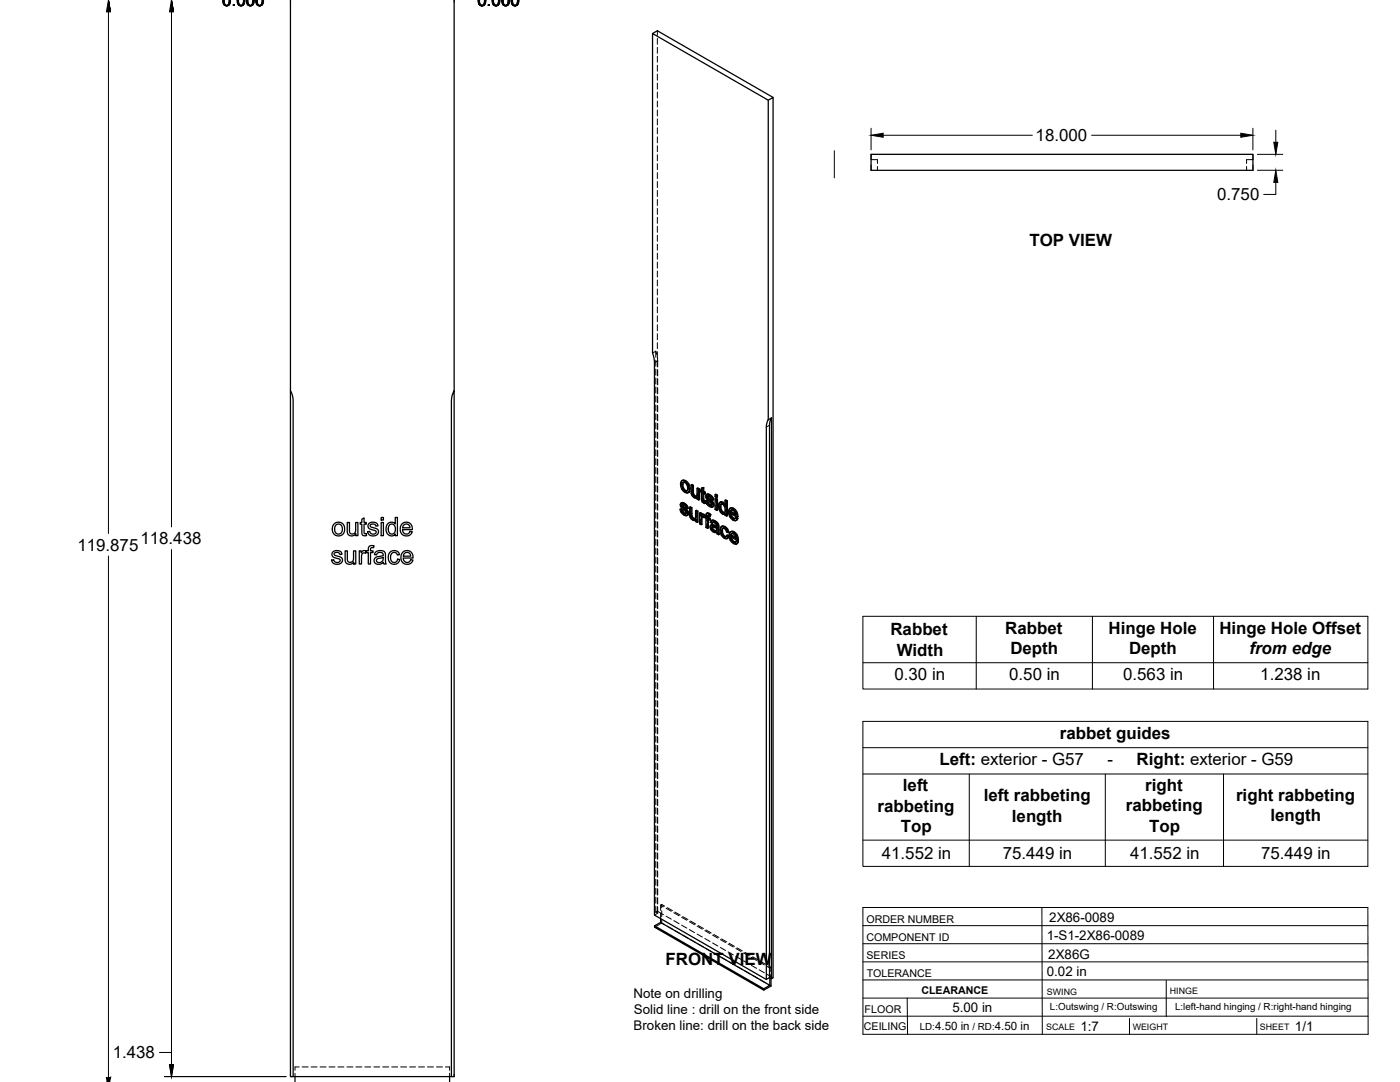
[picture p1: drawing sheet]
<svg xmlns="http://www.w3.org/2000/svg" width="559mm" height="432mm" viewBox="0 0 559 432" stroke-linecap="round" stroke-linejoin="round" font-family="sans-serif">
<!-- layer: Visible -->
<g fill="none" stroke="#000" stroke-width=".51">
<path d="M115.9 0v155.9l.7 1.6 .4 2.5v269.6h63.2M181.3 0v155.9M260.5 13.4l1.9-1.1 46.2 26.6M306.6 40l2-1.1v351.3l-.7 .4M347.7 61.6h152.4v6.4h-152.4zM115.9 155.9v273.7h1.1M181.3 155.9v273.7h-1.1v-269.6l.4-2.5zM306.6 167.5v-127.5l-46.1-26.6v127.5l.7 3.8v220.5l44.7 25.7M306.6 167.5l-.5 1.3-.2 1.6v220.5M307.9 166.8l-.5 1.3-.3 1.6v220.4l-1.2 .8M307.9 166.8v223.8l-.8-.5M307.9 166.8l-1.3 .7"/>
<path d="M272.2 191.8l.7-.2 .8 .2zM272.2 191.8l-.6 1.2 .5 2.2 1.5 1.4 .8 .1 .5-.3M272.3 193.6l.3 1.4M272.6 195l.3-.1 .8 .8-.3 .2zM272.8 192.5l-.2 .9M272.9 194.9l-.6-1.7 .3-.6 .4-.1 .9 .5 .5 1.4-.2 1.4-.8 .1M273.4 192l1 1a1.88 1.88 0 0 1 1 2M273.7 195.7l.5 .2M273.7 191.8l1.2 1.3M274.6 193.3l.5 1.9 .3-.2-.2 1.2M275.1 195.2l-.2 1.2 .3-.2-.6 .5M275.8 193.5l.7 .4 .3-.2v3.2"/>
<path d="M276.5 193.9v3.2l.3-.2 .3 .6M276.5 197.1l.3 .6 .3-.2 .5 .4M276.8 197.7l.4 .4h.9l-.3 .1M276.8 193.7l-.6-.4-.4 .2v3.2l.4 1 .7 .8a.97 .97 0 0 0 1.4 .1v.6l.5 .4M277.2 198.1l.6 .1M278.2 194.9l.6 .4 .4-.2v4.3l-.4 .2v-4.3M278.3 198.6l-.3 .2M279.2 195.1l-.7-.4-.3 .2v2.8l-.4 .5M280 195.5l-.5 .1v.6l.5 .3v3.3l.6 .8 .7 .4 .3-.2-.1-.7h-.6M280 194.8l.9-.2v1.5M280.6 194.8v1.5l.3-.2 .6 .3M280.6 196.3l.6 .3 .3-.2v.6l-.3 .2v-.6"/>
<path d="M280.6 199.7l.7 .2M280.7 200l.8 .1M280.9 194.6l-.9 .2v1.1l-.5-.3M280.9 197v2.6M281.2 197.2l-.6-.4v2.8l.4 .2M281.6 199.8l.6 .3M282.1 197.3l.7-.1 .6 .2M282.3 198.3l.6 .4M282.4 198.6l.2 .3 .3-.2 1.5 1.4M282.4 197.1l-.4 .3M282.5 197.4h.9l.7 .6M282.5 199.9l-.9-.1 .7 1.6 1.3 .9 .9-.1"/>
<path d="M282.6 198v.1M282.6 198.9l1.4 1.4 .4-.2 .4 .6M282.7 198.4l-.4-.3 1 .3 .6 1 .6 .2M282.8 197.2l-.9 .3-.2 .9 .5 .9 1.7 1.7-.1 .7M283 197.6l.8 .6 .3-.2 .5 .6M283.8 198.2l.5 .6 .3-.2 .2 .9-.3 .1-.2-.8M285.4 199l.3-.1 .7 .3-.4 .2zM285.4 197.4l.3-.2 .7 .4-.4 .2zM285.4 199v4.3l.6 .4M285.4 197.4v.8l.6 .4M286.4 199.2v4.3l-.4 .2v-4.3M286.4 197.6v.8l-.4 .2v-.8"/>
<path d="M289.4 199.7l.6 .3 .3-.1v5.9l-.3 .2v-6M290.3 199.9l-.6-.4-.3 .2v2.1l-.5-.7M133.5 209l1.6-.6 1.5 .5 .9 1.2-.1 2.2-.7 1.1-1.8 .5-1.6-.7-.6-1.6a2.9 2.9 0 0 1 .8-2.6zM134 209.6l.6-.4h.9l.9 .7 .2 1.9-.9 1.2-1.1 .1-.7-.6-.3-1.6zM137.8 219.8h.8l.1 3.8a1.31 1.31 0 0 0 1.7 .7 1.31 1.31 0 0 0 .7-1.6v-2.9h.9v5.3h-.8v-.8a1.86 1.86 0 0 1-2.2 .9 1.86 1.86 0 0 1-1.2-2.1zM138.6 208.5h.9v3.8a1.31 1.31 0 0 0 1.7 .7 1.31 1.31 0 0 0 .8-1.7v-2.8h.9v5.3h-.9v-.8a1.86 1.86 0 0 1-2.2 .8 1.86 1.86 0 0 1-1.2-2zM143.4 219.8h.8v.8a1.27 1.27 0 0 1 2-.6l.8-.2v-1a1.55 1.55 0 0 1 2.3-1l-.2 .8a.81 .81 0 0 0-.8 0 .81 .81 0 0 0-.4 .8v.4h1v.7h-1v4.6h-.9v-4.6h-.8v-.4l-.3 .7-.8-.2-.6 .5-.2 4h-.9zM144.4 207.2l.9-.5v1.8h.9v.7h-.9v3.4l.2 .4h.7l.1 .8h-1.1l-.7-.7-.1-3.9h-.6v-.7h.6zM147.2 209l.8-.5h1.6a1.47 1.47 0 0 1 1.3 1.4l-.9 .1a1.17 1.17 0 0 0-1.1-.9 1.17 1.17 0 0 0-1.2 .8l.5 .5 2 .5a1.6 1.6 0 0 1 .7 2.1 1.6 1.6 0 0 1-1.9 .9l-1-.2-.9-.5-.4-1h.9a1.22 1.22 0 0 0 1.3 1 1.22 1.22 0 0 0 1.2-1.2l-2-.7a1.41 1.41 0 0 1-.9-2.3zM152.1 208.5h.9v5.3h-.9zM152.1 206.5h.9v1h-.9zM154.6 209.1l1.2-.7a1.86 1.86 0 0 1 2 .7v-2.6h.8v7.3h-.8v-.7a2.17 2.17 0 0 1-2.6 .5 2.17 2.17 0 0 1-1.1-2.5z"/>
<path d="M155.4 209.6l.5-.4h.8l.9 .8 .2 1.7-.8 1.3h-1.1l-.8-.9-.1-1.5zM160.4 209.1a2.44 2.44 0 0 1 3-.4 2.44 2.44 0 0 1 1.2 2.7h-3.9l.2 1 .8 .7a1.46 1.46 0 0 0 1.9-1l.9 .1-.4 .9-1 .7h-1.7l-1-.6-.7-1.7 .2-1.4zM161.2 209.5l.6-.3h1l.6 .6 .2 .8h-2.9zM271.4 203.2l.6 .3M271.9 200.7l.8-.1 .5 .2M272 203.5l.4-.2 .2 .9-.3 .1zM272.1 201.7l.7 .4M272.2 202l.2 .3a1.23 1.23 0 0 1 1.5 .9l.4 .3M272.3 200.6l-.5 .2M272.3 204.3l.6 .6h.9M272.4 200.8h.8l.8 .6M272.4 203.3l-1-.1 .7 1.6 1.3 .9 .9-.1"/>
<path d="M272.4 202.3l1.5 1.4 .4-.2 .4 .7M272.5 201.4v.1M272.5 201.8l-.3-.3 1 .3 .5 1 .7 .3M272.6 204.2l.7 .6M272.7 200.6l-1 .3-.2 .9 .6 .9 1.6 1.7-.1 .7M272.9 201l.8 .6 .3-.2 .5 .7M273 204.9l.6 .2M273.7 201.6l.5 .6 .3-.1 .2 .8-.3 .2-.2-.9M273.7 205.1h-.1M273.9 203.7l.4 .6 .4-.1 .1 .7M274.3 204.3l.2 .7 .3-.1-.2 .5M274.5 205l-.2 .6 .3-.2-.4 .4"/>
<path d="M275.2 202.4l.7 .4 .3-.2v3.2M275.9 202.8v3.1l.3-.1 .3 .6M275.9 206l.3 .6 .3-.2 .4 .4M276.2 206.6l.4 .4h.9l-.3 .2M276.2 202.6l-.7-.4-.3 .2v2.9l.3 1.2 .8 .9a.97 .97 0 0 0 1.4 .1M276.6 207l.6 .2M277.6 203.8l.7 .4 .3-.2v4.3l-.3 .2v-4.3M277.7 207.5v.7l.6 .3M277.7 207.5l-.2 .2M278.6 204l-.7-.4-.3 .2v2.7l-.4 .7M279.2 204.7l.6 .4 .3-.2v.5l.4-.2M279.8 205.1v.6l.7-.5 .4 .1"/>
<path d="M280 206.4l.2 2.8-.3 .2v-2.2M280.1 204.9l-.6-.3-.3 .1v4.3l.7 .4M280.2 205.3h.7l.6 .4M280.3 206.1v.1M280.6 205.4l.6 .5M281 206.6l-.8-.5-.2 .3 .3-.2-.1 .8M281.2 206.4l.6 .4v3.7l.6 .4M281.2 206.4v-.3l-.2 .5M281.2 200.3l.1 .7M281.2 206.5l-.2 .1M282.2 204.9h.9l.6 .4M282.2 200.1l.3-.2 .3 .8-.3 .2z"/>
<path d="M282.4 206.6l.7 .4 .3-.2v.6l-.3 .1v-.5M282.5 204.7l-.5 .2M282.5 200.9l.6 .6h.9M282.7 207.3v3.4l-.3 .2v-3.8l.7 .4M282.7 205.7v.7M282.8 205.1l.6 .4 .3-.2-.4 .8 .1-.6M282.8 200.7l.7 .7M283.1 204.9l-.6-.2-.5 .2-.2 1.3-.6-.3 .6-.1M283.2 201.5l.6 .2M283.3 206.1a.45 .45 0 0 0-.5-.5 .45 .45 0 0 0-.4 .6v.4l.3-.2 .7 .4M283.8 209.6l.8-.2 1.4 .5M283.9 201.7h-.1"/>
<path d="M284.1 210.7l.2 .6 .3-.2 .5 .5M284.1 200.3l.4 .6 .3-.2 .2 .8M284.2 210.4l-.1 .3 .3-.2 .2 .6M284.2 209.4l-.5 .2M284.3 211.3l.5 .5h1h-1M284.3 210.3l-.1 .1M284.4 207.7l.8 .4 .3-.2 .8 .6M284.4 210.3l.6 .2a.79 .79 0 0 1 .9 .2 .79 .79 0 0 1 0 1l-.4 .3M284.4 210.3l-.2 .1M284.4 210.3v.2M284.5 200.9l.2 .7 .3-.1-.2 .5M284.5 208.4l-.4 .5 .2-.4 .5-.1 1.1 1a.48 .48 0 0 1 0 .8 .48 .48 0 0 1-.7-.3l-.9-.3"/>
<path d="M284.6 209.4l-1 .3-.2 1 .6 1 1.2 .8a.64 .64 0 0 1 1 .5l.6 .4M284.7 201.6l-.2 .6 .3-.2-.5 .4M284.7 207.6l-.8 .2M285.2 208.1l.8 .5 .3-.1 .4 .5M285.5 207.9l-.8-.3-.9 .3-.3 .5 .6 .5M286 208.6l.4 .6 .3-.2 .2 .7M286.4 209.2l.2 .6 .3-.1 .1 2.9M286.6 209.8l.1 3 .3-.2 .1 .6-.3 .2-.1-.6M287.4 202.4l.3 1.4M287.5 200.4h1.2l.6 .6M287.7 201.3h.7l.7 .8 .3 1.3-.3 1.2M287.7 201.3l-.3 1.1 .3-.2 .3 1.4"/>
<path d="M287.7 203.8l.3-.2 .8 .8-.4 .2zM287.8 201.2l-.1 .1M287.8 200.3l-.5 .2M288 201.1l-.3 1.1M288.1 212l.3 1.4 .3-.2 .7 .8M288.2 210.1l.9 .2 .3-.2 1 1M288.4 213.4l.7 .8h.8M288.4 200.6l.5 .5h.5M288.4 204.6h.7M288.5 209.9l-.6 .3M288.6 210.8l-.2 1M288.7 200.4l-.8-.2-.8 .4-.3 2.1 .9 1.9 1 .7 .7-.2v.5l.6 .4"/>
<path d="M288.8 204.4l.4 .1M289.1 210.3l.8 .6a1.42 1.42 0 0 1 1 1.5l-.3 .1-.5-1.3M289.4 205.1l-.2 .2M289.4 210.1l-.9-.2-.8 .4-.3 1.9 .5 1.3 .6 .9 .9 .5 .7 .1M290 213.7l.6 .4M290.6 212.5l-.6-.2-.7-1.3-.9-.2-.3 1.2 .3-.2 .3 1.4M290.6 214.1l.4-.1-.3 .6-.6 .4zM291 214l-.7-.5-.6 .8-.6-.1M291.3 202.9h.9a1.84 1.84 0 0 1 1.8 1.2M291.5 204.3l2 1.2-.3-1.1-.9-.9-.6 .1-.2 .7 .3-.2 1.7 1M291.5 212.3l.8-.1a2.05 2.05 0 0 1 2 1.3M291.7 213.6l2 1.2-.4-1.3-.9-.6-.5 .1-.2 .6 .3-.2 1.7 1"/>
<path d="M291.8 206.1l.8 .8h.8M291.8 205l.3 .9M292 203.5l-.2 .6M292 215.5l.8 .8h.8M292 214.4l.3 .9M292.2 212.9l-.2 .5M292.5 203l1 1a1.97 1.97 0 0 1 1 2.1M292.6 206.9l.5 .2M292.7 212.4l1 1a1.83 1.83 0 0 1 1 1.8v.2M292.8 216.3l.5 .2M292.8 202.8l-.8-.2-1 .7-.2 1.4 .3 1.1 .7 1.1 1.2 .9h.7l.8-.9M293 212.2l-.8-.2-1 .5-.2 1.4 .3 1.3 .7 1.2 1.2 .7h.8l.7-.8"/>
<path d="M293.3 207l-.2 .1M293.5 216.4l-.2 .1M293.5 206.6l.7 .5M293.7 204.3l.5 1.9 .3-.1-.3 .1M293.7 216l.7 .5M293.9 213.7l.5 1.9 .3-.2-.3 .2M294.2 206.4l-2.8-1.6 .4 1.3 .3-.2 .8 .9M294.4 215.8l-2.8-1.6 .4 1.3 .3-.2 .8 .8M294.5 206.9l-.7 .8M294.5 206.9l-.6-.5-.8 .7M294.7 216.3l-.7 .8M294.7 216.3l-.7-.5-.7 .7"/>
<path d="M132.9 220.2l1.3-.5a1.83 1.83 0 0 1 2.3 1.5l-.9 .1a1.17 1.17 0 0 0-1.1-.9 1.17 1.17 0 0 0-1.1 .9l.4 .4 2.1 .6a1.64 1.64 0 0 1 .6 2.2 1.64 1.64 0 0 1-2.1 .7l-1.2-.3-.6-.6-.3-.8h.9a1.22 1.22 0 0 0 1.4 1 1.22 1.22 0 0 0 1.1-1.2l-2.3-.8a1.35 1.35 0 0 1-.5-2.3zM149.9 220.3l.7-.4 1.2-.2 1.7 .6 .6 4.8h-.9l-.2-.7-1.3 .7h-1.2l-.7-.3-.4-.7a1.74 1.74 0 0 1 2-2l.6-.1a.8 .8 0 0 0 .9-.9 .8 .8 0 0 0-1.1-.6l-1 .2-.5 .7-.8-.1zM150.5 223.1l2.5-.7v.4a1.4 1.4 0 0 1-1 1.6 1.4 1.4 0 0 1-1.7-.8zM155.6 220.4l.1-.1a2.21 2.21 0 0 1 3.8 1.1l-.9 .1a1.44 1.44 0 0 0-1.8-.9 1.44 1.44 0 0 0-.9 1.9l.2 1.1 .7 .8 1.2-.1 .7-1.1 .9 .1-.4 1a2.47 2.47 0 0 1-3.3 .5 2.47 2.47 0 0 1-.9-3.2zM160.7 220.5a2.46 2.46 0 0 1 2.9-.5 2.46 2.46 0 0 1 1.3 2.7h-4l.3 1 .8 .7a1.46 1.46 0 0 0 1.9-1l.9 .1-.4 .9-1 .7h-1.5l-1.2-.6-.7-1.7 .1-1.1zM161.4 220.9l.7-.4h.9l.7 .6 .2 .9h-2.9zM263.7 366.6v1.5l-2.4 1.4v.5l43.6 25.1v-.5l-43.6-25.1M263.7 368.1l43.6 25.1-2.4 1.4M307.3 390.2v3M307.7 390.5v3l-2.8 1.6M117.8 429.6v2.2M179.5 429.6v2.2"/>
</g>
<!-- layer: Hidden -->
<g fill="none" stroke="#000" stroke-width=".4">
<path d="M262.4 12.3v1.8M262.4 15.3v2.4M262.4 18.9v2.4M262.4 22.5v2.3M262.4 26v2.4M262.4 29.6v2.4M262.4 33.2v2.4M262.4 36.7v2.4M262.4 40.3v2.4M262.4 43.9v2.4M262.4 47.5v2.3M262.4 51v2.4"/>
<path d="M262.4 54.6v2.4M262.4 58.2v2.4M262.4 61.7v2.4M262.4 65.3v2.4M262.4 68.9v2.4M262.4 72.5v2.3M262.4 76v2.4M262.4 79.6v2.4M347.7 63.7h2.5v1.5M350.2 66.4v1.6M497.6 66.4v1.6M500.1 63.7h-2.5v1.5"/>
<path d="M262.4 83.2v2.4M262.4 86.7v2.4M262.4 90.3v2.4M262.4 93.9v2.4M262.4 97.5v2.3M262.4 101v2.4M262.4 104.6v2.4M262.4 108.2v2.4M262.4 111.8v2.3M262.4 115.3v2.4M262.4 118.9v2.4M262.4 122.5v2.3"/>
<path d="M262.4 126v2.4M262.4 129.6v2.4M262.4 133.2v2.4M262.4 136.8v2.3M261.7 140.2l.4 1.3M261.7 140.2v2.4M261.7 143.7v2.4M261.7 147.3v2.4M261.7 150.9v2.4M261.7 154.5v2.3M261.7 158v2.4M261.7 140.2l-1.2 .7"/>
<path d="M262.4 140.3v2.4M262.4 143.9v2.4M262.4 147.5v2.4M262.4 151v2.4M262.4 154.6v2.4M262.4 158.2v2.4M262.4 142.6l.1 3.9M262.5 147.7v2.3M262.5 151.2v2.4M262.5 154.8v2.4M262.5 158.4v2.3M261.7 161.6v2.4"/>
<path d="M261.7 165.2v2.4M261.7 168.7v2.4M261.7 172.3v2.4M261.7 175.9v2.4M261.7 179.5v2.3M262.4 161.8v2.3M262.4 165.3v2.4M262.4 168.9v2.4M262.4 172.5v2.4M262.4 176v2.4M262.4 179.6v2.4M262.5 161.9v2.4"/>
<path d="M262.5 165.5v2.4M262.5 169.1v2.4M262.5 172.7v2.3M262.5 176.2v2.4M262.5 179.8v2.4M261.7 183v2.4M261.7 186.6v2.4M261.7 190.2v2.4M261.7 193.7v2.4M261.7 197.3v2.4M262.4 183.2v2.4M262.4 186.8v2.3"/>
<path d="M262.4 190.3v2.4M262.4 193.9v2.4M262.4 197.5v2.4M262.5 183.4v2.4M262.5 186.9v2.4M262.5 190.5v2.4M262.5 194.1v2.4M262.5 197.7v2.3M271.9 193.1l.5 1.9-.3 .2M272.4 195l1.3 1.3-.3 .2M272.5 191.6l-.9 1.7M272.8 192.5l-.2 .1"/>
<path d="M272.9 192.4h.8l-.3 .2M273.7 192.4l.8 .9-.3 .2M273.7 196.3l.9 .3-.3 .1M274.5 195.7l-.3 .2M274.5 193.3l.3 1.2-.3 .4M274.8 194.7l-.1 .8-.5 .4M274.9 196.5l-.3 .1M276.2 193.3v3.4l-.3 .2M276.2 196.7l.2 .7-.3 .1M276.4 197.4l.4 .6-.3 .1M276.8 198l.6 .5-.3 .1M277.4 198.5l.7 .2 .5-.3-.3 .2"/>
<path d="M278.1 198.1h.1M278.3 198l-.4 .2M278.4 198.6h-.1M278.4 197.8l-.3 .3M278.5 194.7v2.8l-.4 .5M278.6 198.4v.7l-.3 .1M278.6 199.1l.6 .3M279.8 196l.5 .3-.3 .2M279.8 195.4v.6l-.3 .2M280 195.5l.3 .2M280.3 196.3l.1 3.3-.4 .2M280.3 194.6v1.1l-.3 .2"/>
<path d="M280.4 199.6l.2 .5-.3 .2M280.6 196.8l.3-.2v.4M280.9 196.6l.6 .4M281.9 199.7l.5 1.3-.3 .1M282 197.8l.1 .7-.3 .2M282.1 197.4l-.4 .6M282.1 198.5l.5 .6-.4 .2M282.3 197.2l-.5 .4M282.5 198l.3-.2-.2 .2M282.6 199.1l1.5 1.6-.3 .2M282.7 197.9l-.3 .1M282.8 197.8l.6 .2-.3 .2"/>
<path d="M283.4 198l.6 .5-.3 .2M284 198.5l.2 .7-.3 .2M284.2 199.2l.6 .3M285.7 197.2v.9l-.3 .1M285.7 198.9v1.5M285.7 198.1l.7 .3M289.7 199.5v2.1l-.3 .2M261.7 200.9v2.4M261.7 204.5v2.3M261.7 208v2.4M261.7 211.6v2.4M261.7 215.2v2.4"/>
<path d="M261.7 218.8v2.3M262.4 201v2.4M262.4 204.6v2.4M262.4 208.2v2.4M262.4 211.8v2.3M262.4 215.3v2.4M262.4 218.9v2.4M262.5 201.2v2.4M262.5 204.8v2.4M262.5 208.4v2.4M262.5 211.9v2.4M262.5 215.5v2.4"/>
<path d="M262.5 219.1v2.4M271.7 203.1l.5 1.3-.3 .2M271.8 201.3l.2 .6-.3 .2M271.9 200.8l-.4 .6M272 201.9l.4 .6-.3 .2M272.1 200.6l-.5 .4M272.2 204.4l1.1 1-.3 .1M272.3 201.4l.3-.2-.1 .2M272.4 202.5l1.6 1.6-.3 .2M272.6 201.3l-.4 .1M272.6 201.2l.7 .2-.4 .2M273.3 201.4l.5 .6-.3 .1"/>
<path d="M273.3 205.4l.8 .2-.3 .2M273.8 204.9h.2M273.8 202l.3 .6-.4 .2M274 204.1l.2 .5-.3 .1M274 204.9l-.3 .2 .3-.2M274.1 202.6l.6 .3M274.2 204.6l-.2 .3M274.5 205.6h-.4M275.5 202.2l.1 3.4-.3 .2M275.6 205.6l.2 .7-.3 .2M275.8 206.3l.4 .6-.3 .2M276.2 206.9l.6 .5-.3 .2"/>
<path d="M276.8 207.4l.7 .2 .5-.3-.2 .2M277.5 207h.1M277.7 206.9l-.4 .2M277.8 206.7l-.3 .3M277.9 203.6v2.6l-.4 .7M278 207.3v.7l-.3 .2M278 208l.6 .3M279.5 207.3v1.6l-.3 .1M279.5 208.9l.7 .3M279.5 204.6v1.5M280.1 206.1l.8-.1-.3 .2M280.1 205.4v.1"/>
<path d="M280.3 206.1l.2-.2-.3 .2M280.4 205.2l-.6 .5M280.6 200.1l.5 .5-.3 .1M280.9 206l.4 .4M281.1 200.6l.5 .2M281.2 206.1l.3-.2-.2 .5M281.5 205.7v.1M281.5 206.3l.6 .3-.3 .2M281.5 205.9l-.2 .5M281.5 205.7l-.3 .3M281.8 205.8l.3 .2M282.1 209v1.3l-.3 .2"/>
<path d="M282.1 210.3l.6 .4M282.1 206.6v1.3M282.2 205l-.1 1-.3 .2M282.3 204.7l-.5 .4M282.4 201l1.1 1-.3 .1M282.4 207.1l.3-.2v.4M282.5 205.7l.4-.2-.2 .2M282.7 206.9l.7 .5M282.9 205.5l.4 .1-.4 .2M283.3 205.6l.3 .3M283.5 202l.8 .2-.3 .2M283.7 210.1l.4 1.1-.4 .2"/>
<path d="M283.8 208.2l.6 .5M283.8 209.6l-.4 .7M284 201.5h.1M284 209.4l-.5 .4M284.1 211.2l.9 .9-.3 .2M284.1 207.7l-.6 .7M284.1 200.7l.2 .5-.3 .1M284.2 201.5l-.3 .2 .2-.2M284.2 207.6l-.4 .3M284.3 201.2l-.2 .3M284.4 208.4l.4-.2-.3 .2M284.5 210.2l.2-.1z"/>
<path d="M284.5 210.2l-.2 .1M284.6 210.1l-.4 .2M284.6 202.2h-.3M284.7 210.1l1.6 .5-.3 .2M284.8 208.2l.6 .2-.3 .2M285 212.1l.7 .2-.3 .2M285.4 208.4l.7 .7-.3 .2M285.7 212.3l.7-.1-.4 .2M285.7 201.6v1.6l-.3 .1M285.7 203.2l.7 .3M286 209.9l.3 .1M286 211.7l-.3 .2"/>
<path d="M286.1 209.1l.2 .7-.3 .2M286.2 211.5l-.4 .3M286.3 210.6l-.1 .9-.3 .2M286.3 209.8l-.3 .4M286.4 212.2l.1 .7-.3 .1M286.5 212.9l.6 .3M287.1 201.8l.2 1.3-.3 .2M287.3 200.7l-.2 1.1-.3 .2M287.3 203.1l.6 1.1-.4 .2M287.6 200.3l-.6 .6M287.7 211.4l.5 1.9-.3 .2M287.9 204.2l.8 .8-.3 .1"/>
<path d="M287.9 210.3l-.2 1.1-.3 .2M288 201.1h.7l-.3 .2M288 201.1l-.2 .1M288 201.1h.1M288.1 201l-.3 .2M288.2 213.3l1.2 1.3-.3 .2M288.2 210l-.6 .5M288.6 210.8l-.2 .1M288.7 210.7l.8 .1-.4 .1M288.7 205l.6 .1 .4-.2-.3 .2M288.7 201.1l.8 .8-.4 .2M289.4 201.1l.3 .5"/>
<path d="M289.4 214.6l1 .2M289.5 210.8l.5 .5-.3 .2M289.5 201.9l.3 1.5-.4 .2M289.5 205.1h-.1M289.7 204.9v.6l-.3 .1M289.7 205.5l.6 .3M289.8 203.4l-.2 .7-.4 .4 .3-.1M290 211.3l.3 .8-.3 .2M290 214.1l-.1 .1M290.3 212.1l.6 .3M290.3 213.5l-.6 .8M291.1 204.1l.5 1.9-.3 .2"/>
<path d="M291.3 213.5l.5 1.9-.3 .2M291.4 204.8l.4-.1v.3M291.6 206l1.3 1.4-.4 .1M291.6 202.7l-.8 1.6M291.6 214.2l.4-.2v.4M291.8 204.7l2.7 1.5M291.8 215.4l1.3 1.3-.3 .2M291.8 212.1l-.5 1.4-.3 .2M292 214l2.7 1.6M292 203.5l-.2 .1M292.1 203.4l.7 .1-.3 .1M292.2 212.9h-.2"/>
<path d="M292.3 212.7l.7 .1-.3 .2M292.8 203.5l.8 .8-.3 .2M292.9 207.4l1 .2-.3 .2M293 212.8l.8 .9-.3 .2M293.1 216.7l1 .3-.3 .2M293.5 206.9h-.1M293.5 206.9l-.2 .1M293.5 205.1l.4 .2M293.6 206.8l-.4 .2M293.6 204.3l.3 1-.4 .2M293.7 216.3h-.1M293.7 216.3l-.2 .1"/>
<path d="M293.7 214.4l.4 .3M293.8 216.2l-.4 .2M293.8 213.7l.3 1-.4 .1M293.9 206.4l-.4 .5M294 215.8l-.3 .5M294.1 207.5l-.2 .1M294.3 216.9l-.2 .1M261.7 222.3v2.4M261.7 225.9v2.4M261.7 229.5v2.3M261.7 233v2.4M261.7 236.6v2.4"/>
<path d="M262.4 222.5v2.4M262.4 226.1v2.3M262.4 229.6v2.4M262.4 233.2v2.4M262.4 236.8v2.3M262.5 222.7v2.3M262.5 226.2v2.4M262.5 229.8v2.4M262.5 233.4v2.4M262.5 237v2.3M261.7 240.2v2.4M261.7 243.8v2.3"/>
<path d="M261.7 247.3v2.4M261.7 250.9v2.4M261.7 254.5v2.4M261.7 258v2.4M262.4 240.3v2.4M262.4 243.9v2.4M262.4 247.5v2.4M262.4 251.1v2.3M262.4 254.6v2.4M262.4 258.2v2.4M262.5 240.5v2.4M262.5 244.1v2.4"/>
<path d="M262.5 247.7v2.3M262.5 251.2v2.4M262.5 254.8v2.4M262.5 258.4v2.4M261.7 261.6v2.4M261.7 265.2v2.4M261.7 268.8v2.3M261.7 272.3v2.4M261.7 275.9v2.4M261.7 279.5v2.4M262.4 261.8v2.4M262.4 265.3v2.4"/>
<path d="M262.4 268.9v2.4M262.4 272.5v2.4M262.4 276.1v2.3M262.4 279.6v2.4M262.5 262v2.3M262.5 265.5v2.4M262.5 269.1v2.4M262.5 272.7v2.4M262.5 276.2v2.4M262.5 279.8v2.4M261.7 283v2.4M261.7 286.6v2.4"/>
<path d="M261.7 290.2v2.4M261.7 293.8v2.3M261.7 297.3v2.4M262.4 283.2v2.4M262.4 286.8v2.4M262.4 290.3v2.4M262.4 293.9v2.4M262.4 297.5v2.4M262.5 283.4v2.4M262.5 287v2.3M262.5 290.5v2.4M262.5 294.1v2.4"/>
<path d="M262.5 297.7v2.4M261.7 300.9v2.4M261.7 304.5v2.4M261.7 308v2.4M261.7 311.6v2.4M261.7 315.2v2.4M261.7 318.8v2.3M262.4 301.1v2.3M262.4 304.6v2.4M262.4 308.2v2.4M262.4 311.8v2.4M262.4 315.3v2.4"/>
<path d="M262.4 318.9v2.4M262.5 301.2v2.4M262.5 304.8v2.4M262.5 308.4v2.4M262.5 312v2.3M262.5 315.5v2.4M262.5 319.1v2.4M261.7 322.3v2.4M261.7 325.9v2.4M261.7 329.5v2.4M261.7 333.1v2.3M261.7 336.6v2.4"/>
<path d="M262.4 322.5v2.4M262.4 326.1v2.3M262.4 329.6v2.4M262.4 333.2v2.4M262.4 336.8v2.4M262.5 322.7v2.4M262.5 326.2v2.4M262.5 329.8v2.4M262.5 333.4v2.4M262.5 337v2.3M261.7 340.2v2.4M261.7 343.8v2.3"/>
<path d="M261.7 347.3v2.4M261.7 350.9v2.4M261.7 354.5v2.4M261.7 358.1v2.3M262.4 340.4v2.3M262.4 343.9v2.4M262.4 347.5v2.4M262.4 351.1v2.3M262.4 354.6v2.4M262.4 358.2v2.4M262.5 340.5v2.4M262.5 344.1v2.4"/>
<path d="M262.5 347.7v2.4M262.5 351.3v2.3M262.5 354.8v2.4M262.5 358.4v2.4M261.7 364l.8 .4M261.7 361.6v2.4M262.4 361.8v1.8M262.4 363.6l-.7 .4M262.4 363.6l2.4 1.4M262.5 362v2.4M262.5 364.4l-1.3 .8M263.7 364.5v2.1"/>
<path d="M263.7 361.2l1.1 .7M264.1 362.3v-1.3l-.4 .2v2.1M264.1 368.4l-2.8 1.6M264.1 363.5v2.3M264.1 367v1.4M264.1 361l1.2 .6M264.1 368.4l1.2 .6M265.9 362.5l2 1.2M265.9 365.6l2 1.2M266.3 362.2l2.1 1.2M266.3 369.6l2.1 1.2M269 364.3l2 1.2"/>
<path d="M269 367.4l2 1.2M269.4 364l2.1 1.2M269.4 371.4l2.1 1.2M272.1 366.1l2 1.1M272.1 369.2l2 1.2M272.5 365.8l2.1 1.2M272.5 373.2l2.1 1.2M275.1 367.8l2.1 1.2M275.1 371l2.1 1.2M275.6 367.6l2.1 1.2M275.6 375l2.1 1.2M278.3 369.6l2 1.2"/>
<path d="M278.3 372.8l2 1.2M278.7 369.4l2.1 1.1M278.7 376.8l2.1 1.2M281.3 371.4l2.1 1.2M281.3 374.5l2.1 1.2M281.8 371.1l2.1 1.2M281.8 378.5l2.1 1.2M284.4 373.2l2.1 1.2M284.4 376.3l2.1 1.2M284.9 372.9l2.1 1.2M287.5 375l2.1 1.2M287.5 378.1l2.1 1.2"/>
<path d="M288 374.7l2.1 1.2M290.6 376.7l2.1 1.2M290.6 379.9l2.1 1.2M291.1 376.5l2.1 1.2M293.7 378.5l2.1 1.2M294.2 378.3l2 1.2M284.9 380.3l2.1 1.2M288 382.1l2.1 1.2M291.1 383.9l2.1 1.2M293.7 381.7l2.1 1.2M294.2 385.7l2 1.2M296.8 380.3l2.1 1.2"/>
<path d="M296.8 383.5l2.1 1.1M297.3 380l2 1.2M297.3 387.5l2 1.1M299.9 382.1l2.1 1.2M299.9 385.3l2.1 1.1M300.4 381.8l2.1 1.2M300.4 389.2l2.1 1.2M303 383.9l2.1 1.2M303 387l2.1 1.2M303.5 383.6l2 1.2M303.5 391l2 1.2M306.1 385.7l1.2 .6 .4-.2"/>
<path d="M306.1 388.8l2.5 1.4M306.6 385.4l1.1 .7M306.6 392.8l1.1 .7M307.3 386.3v1.4M307.3 388.9v1.3M307.7 386.1v1.6M307.7 388.9v1.6M117.8 428.3v1.3M119.4 425.8h-1.6v1.3M120.6 425.8h2.4M124.2 425.8h2.4M127.8 425.8h2.3"/>
<path d="M131.3 425.8h2.4M134.9 425.8h2.4M138.5 425.8h2.4M142 425.8h2.4M145.6 425.8h2.4M149.2 425.8h2.4M152.8 425.8h2.4M156.3 425.8h2.4M159.9 425.8h2.4M163.5 425.8h2.4M167.1 425.8h2.3M170.6 425.8h2.4"/>
<path d="M174.2 425.8h2.4M177.8 425.8h1.7v1.3M179.5 428.3v1.3"/>
</g>
<!-- layer: Reference -->
<path d="M115.9 0v.8M181.3 0v.8M347.7 61.6v2.1M347.7 65.8v2.2M500.1 61.6v2.1M500.1 65.8v2.2M115.9 428.8v.8h.9M181.3 428.8v.8h-.9" fill="none" stroke="#000" stroke-width=".4"/>
<!-- layer: Visible Narrow -->
<path d="M307.1 169.7l-1.2 .7M276.8 196.1l-.3 .2M280.9 199.2l-.3 .1M283.5 199.2l-.3 .2M273.3 202.6l-.3 .2M276.2 205l-.3 .2M282.7 206l-.3 .2M285.2 209.6l-.3 .2M287 210.3l-.4 .2M287 211.3l-.4 .2" fill="none" stroke="#000" stroke-width=".4"/>
<!-- layer: Hidden Narrow -->
<path d="M262.5 144l-1.3 .7M276.2 196l-.4 .2M278.5 197l-.3 .2M280.3 198.8l-.3 .1M273.3 203.5l-.3 .1M275.5 204.9l-.3 .2M277.9 205.9l-.3 .2M282.1 205.6l-.3 .1M283.5 200l-.3 .2M285.3 210.3l-.3 .2M286.3 210.9l-.3 .1" fill="none" stroke="#000" stroke-width=".4"/>
<!-- layer: Titleblock -->
<path d="M344.4 362.2h201.6l.1 50.6h-201.7zM344.4 376.6h201.6M344.4 369.4h201.6M415.9 362.2l.1 50.6M344.4 383.9h201.6M344.4 398.3h201.6M344.4 391.1h201.6M362.1 398.3l.1 14.4M465.5 391.3v14.4M344.4 405.5h201.7M450.8 406.4v6.4M501.6 406.4v6.4" fill="none" stroke="#000" stroke-width=".4"/>
<!-- layer: Custom Tables -->
<path d="M344.4 246h201.6v29h-201.6zM389.7 246v29M436 246v29M484.4 246v29M344.4 264.5h201.6M344.4 287.9h201.6v57.9h-201.6zM344.4 298.4h201.6M344.4 308.9h201.6M386.9 308.9v36.9M441.2 308.9v36.9M488.4 308.9v36.9M344.4 335.3h201.6" fill="none" stroke="#000" stroke-width=".4"/>
<!-- layer: FD_Dimensions -->
<g fill="none" stroke="#000" stroke-width=".4">
<path d="M43.3 4.7v208.2M68.5 4.7v205.6M347.7 51.2v8.6M352.5 54h59.6M435.7 54h59.6M500.1 51.2v8.6M509.2 51.9v4.9M501.9 61.6h10.1M501.9 67.9h10.1M509.2 72.8v4.8h-4.8M68.5 219.3v205.5v-4.8h-4.9M43.3 221.9v208.1"/>
<path d="M65.7 429.6h48.5"/>
</g>
<g fill="#000" stroke="#000" stroke-width=".4">
<path d="M347.7 54l4.8-.8v1.6zM495.3 53.2l4.8 .8-4.8 .8zM508.4 56.8h1.6l-.8 4.8zM509.2 67.9l.8 4.9h-1.6zM67.6 424.8h1.7l-.8 4.8z"/>
<path d="M43.3 0l.8 4.7zM43.3 0l-.8 4.7h1.6z"/>
<path d="M68.4 0l.9 4.7zM68.4 0l-.8 4.7h1.7z"/>
<path d="M44.1 430l-1.3 1.8h1zM42.5 430h1.6l-1.3 1.8z"/>
</g>
<!-- layer: Smart Centers -->
<path d="M333 60.1v10.9" fill="none" stroke="#000" stroke-width=".4"/>
<g font-size="6.7">
<text x="88.7" y="2.3">0.000</text>
<text x="190.6" y="2.3">0.000</text>
<text x="413.4" y="56.3">18.000</text>
<text x="485.8" y="80">0.750</text>
<text x="410.9" y="98.2">TOP VIEW</text>
<text x="30.9" y="219.8">119.875</text>
<text x="56" y="217.1">118.438</text>
<text x="355.4" y="253.6">Rabbet</text>
<text x="401.2" y="252.9">Rabbet</text>
<text x="442.5" y="252.9">Hinge Hole</text>
<text x="486.7" y="252.9">Hinge Hole Offset</text>
<text x="357.9" y="261.6">Width</text>
<text x="403.3" y="261">Depth</text>
<text x="450.6" y="261">Depth</text>
<text x="498.7" y="261">from edge</text>
<text x="357" y="271.4">0.30 in</text>
<text x="402.8" y="271.4">0.50 in</text>
<text x="448.3" y="271.4">0.563 in</text>
<text x="503" y="271.4">1.238 in</text>
<text x="423" y="294.8">rabbet guides</text>
<text x="375" y="305.4">Left: exterior - G57</text>
<text x="442.1" y="305.4">-</text>
<text x="453.7" y="305.4">Right: exterior - G59</text>
<text x="360.4" y="315.8">left</text>
<text x="457.1" y="315.8">right</text>
<text x="350.3" y="323.9">rabbeting</text>
<text x="392.7" y="319.8">left rabbeting</text>
<text x="449.4" y="323.8">rabbeting</text>
<text x="493.4" y="319.8">right rabbeting</text>
<text x="403.9" y="327.9">length</text>
<text x="507" y="327.8">length</text>
<text x="359.5" y="331.9">Top</text>
<text x="458.6" y="331.9">Top</text>
<text x="352" y="342.9">41.552 in</text>
<text x="400.2" y="342.9">75.449 in</text>
<text x="451.1" y="342.9">41.552 in</text>
<text x="503.4" y="342.9">75.449 in</text>
<text x="265.7" y="385.2">FRONT VIEW</text>
<text x="45" y="422.4">1.438</text>
</g>
<g font-size="5.3">
<text x="418.8" y="368">2X86-0089</text>
<text x="417.8" y="375.1">1-S1-2X86-0089</text>
<text x="418.4" y="382.6">2X86G</text>
<text x="417.8" y="389.5">0.02 in</text>
<text x="252.9" y="398.4">Note on drilling</text>
<text x="253" y="404.9">Solid line : drill on the front side</text>
<text x="380.1" y="404">5.00 in</text>
<text x="252.9" y="411.2">Broken line: drill on the back side</text>
<text x="431.3" y="411.5">1:7</text>
<text x="516.9" y="411.5">1/1</text>
</g>
<g font-size="4.6">
<text x="373.2" y="411.2">4.50 in</text>
<text x="397" y="411.2">4.50 in</text>
</g>
<g font-size="4.3">
<text x="345.8" y="368.4">ORDER NUMBER</text>
<text x="345.8" y="375.5">COMPONENT ID</text>
<text x="345.8" y="382.7">SERIES</text>
<text x="345.9" y="389.9">TOLERANCE</text>
<text x="367.7" y="396.7">CLEARANCE</text>
<text x="345.1" y="404.3">FLOOR</text>
<text x="344.8" y="411.1">CEILING</text>
</g>
<g font-size="3.9">
<text x="419.1" y="403.1">L:Outswing / R:Outswing</text>
<text x="469" y="403.1">L:left-hand hinging / R:right-hand hinging</text>
<text x="367.1" y="411.2">LD:</text>
<text x="388.2" y="411.2">/ RD:</text>
</g>
<g font-size="3.5">
<text x="417.9" y="397">SWING</text>
<text x="466.9" y="396.9">HINGE</text>
<text x="417.5" y="410.9">SCALE</text>
<text x="452.1" y="410.9">WEIGHT</text>
<text x="502.9" y="410.9">SHEET</text>
</g>
</svg>
